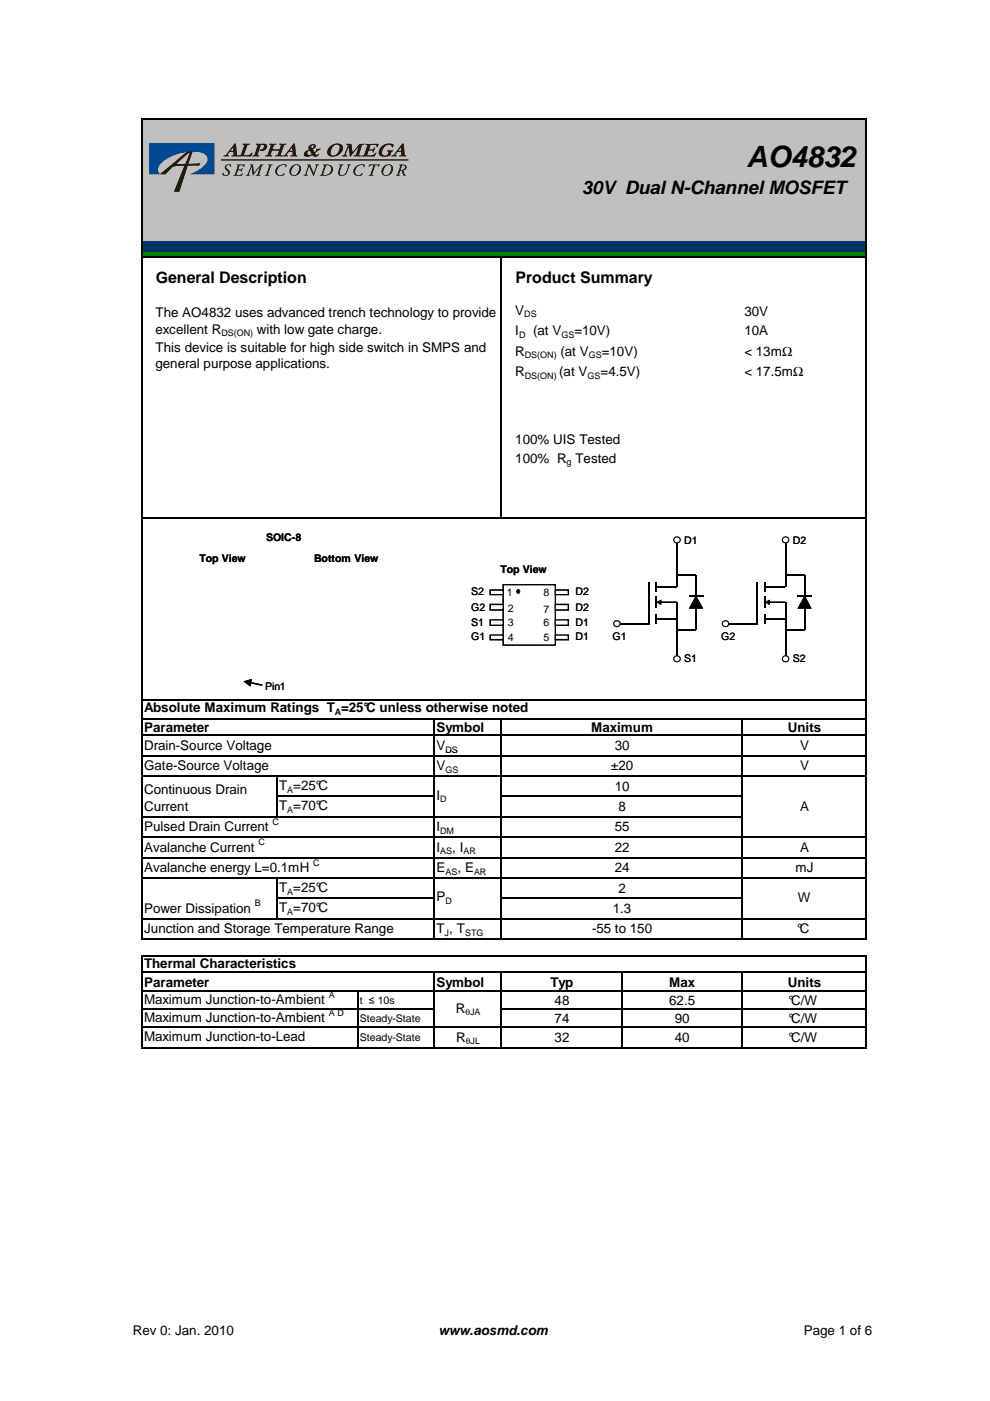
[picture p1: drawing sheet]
<svg xmlns="http://www.w3.org/2000/svg" width="210mm" height="297mm" viewBox="0 0 210 297" stroke-linecap="round" stroke-linejoin="round" font-family="sans-serif">
<path d="M30.1 25.3h153.6v25.8h-153.6z" fill="#c0c0c0"/>
<path d="M30.1 51.1h153.6v2.3h-153.6z" fill="#003365"/>
<path d="M30.1 53.3h153.6v1.3h-153.6z" fill="#008000"/>
<g fill="none" stroke="#000" stroke-width=".25">
<path d="M30 25v135.1M30.1 25.1h153.7M183.6 25.3v134.8M30.1 54.6h153.7M106.3 54.7v55.3M30.1 109.9h153.7M160.5 123.4v9.1M162.1 124.4h4.4M166.5 133.5h4.1M169 126.4h3.2M30.1 148.5h153.7M30.1 152.4h153.7"/>
<path d="M30.1 155.9h153.7M92 152.5v7.6M106.3 152.5v7.6M157.3 152.5v7.6"/>
</g>
<path d="M166.6 114.9v9.5M154.5 132.2h6M162.1 131.2h4.4M166.5 121.9h4.1M166.6 127.7v11.6M170.6 121.9v4.5M170.6 128.9v4.6" fill="none" stroke="#000" stroke-width=".3"/>
<path d="M162.1 123.4v2M162.1 126.4v2.5M162.1 130.2v2" fill="none" stroke="#000" stroke-width=".42"/>
<g fill="#000">
<path d="M162.9 127.6h3.6v.2h-3.6zM162.1 127.7l1.1-.6v1.2z"/>
<path d="M170.6 126.2l1.5 2.8h-3zM170.5 126.5h.2l-1.4 2.5-.1-.2h2.7l-.1 .2z"/>
</g>
<path d="M170.6 126.4l1.3 2.5h-2.7z" fill="#000"/>
<circle cx="166.5" cy="114.5" r=".64" fill="#fff"/>
<path d="M165.8 114.4a.76 .76 0 0 1 1.5 0 .76 .76 0 0 1-1.5 0zM166 114.5a.56 .56 0 0 0 1.1 0 .56 .56 0 0 0-1.1 0z" fill="#000"/>
<circle cx="153.8" cy="132.2" r=".64" fill="#fff"/>
<path d="M153 132.2a.8 .8 0 0 1 1.6 0 .8 .8 0 0 1-1.6 0zM153.2 132.3a.6 .6 0 0 0 1.2 0 .6 .6 0 0 0-1.2 0z" fill="#000"/>
<circle cx="166.5" cy="139.7" r=".64" fill="#fff"/>
<g fill="#000">
<path d="M139.9 127.6h3.7v.2h-3.7zM139.1 127.7l1.1-.6v1.2z"/>
<path d="M147.6 126.2l1.5 2.8h-3.1zM147.4 126.5h.3l-1.4 2.5-.1-.2h2.7l-.1 .2z"/>
<path d="M165.8 139.7a.75 .75 0 0 1 1.5 0 .75 .75 0 0 1-1.5 0zM166 139.7a.55 .55 0 0 0 1.1 0 .55 .55 0 0 0-1.1 0z"/>
</g>
<path d="M143.5 114.9v9.5M131.4 132.2h6.1M139.1 131.2h4.5M143.5 127.7v11.6M143.6 121.9h4M147.6 121.9v4.5M147.6 128.9v4.6" fill="none" stroke="#000" stroke-width=".3"/>
<path d="M139.1 123.4v2M139.1 126.4v2.5M139.1 130.2v2" fill="none" stroke="#000" stroke-width=".42"/>
<path d="M137.5 123.4v9.1M139.1 124.4h4.5M143.6 133.5h4M146 126.4h3.1" fill="none" stroke="#000" stroke-width=".25"/>
<path d="M147.6 126.4l1.3 2.5h-2.7z" fill="#000"/>
<circle cx="143.5" cy="114.5" r=".64" fill="#fff"/>
<path d="M142.7 114.4a.8 .8 0 0 1 1.6 0 .8 .8 0 0 1-1.6 0zM143 114.5a.55 .55 0 0 0 1.1 0 .55 .55 0 0 0-1.1 0z" fill="#000"/>
<circle cx="130.8" cy="132.2" r=".64" fill="#fff"/>
<path d="M130 132.2a.76 .76 0 0 1 1.5 0 .76 .76 0 0 1-1.5 0zM130.3 132.3a.53 .53 0 0 0 1 0 .53 .53 0 0 0-1 0z" fill="#000"/>
<circle cx="143.5" cy="139.7" r=".64" fill="#fff"/>
<path d="M142.7 139.7a.8 .8 0 0 1 1.6 0 .8 .8 0 0 1-1.6 0zM143 139.7a.52 .52 0 0 0 1 0 .52 .52 0 0 0-1 0z" fill="#000"/>
<path d="M106.7 124h11v12.8h-11z" fill-rule="evenodd" fill="#fff"/>
<path d="M106.6 123.8h11.3v13.1h-11.3zM106.8 124v12.8l-.1-.2h11l-.1 .2v-12.8l.1 .1h-11z" fill="#000"/>
<path d="M104 125.1h2.7v1h-2.7z" fill-rule="evenodd" fill="#fff"/>
<path d="M103.8 125h3v1.2h-3zM104.1 125.1v1l-.1-.2h2.7l-.1 .2v-1l.1 .2h-2.7z" fill="#000"/>
<path d="M104 128.2h2.7v1.1h-2.7z" fill-rule="evenodd" fill="#fff"/>
<path d="M103.8 128h3v1.5h-3zM104.1 128.2v1.1l-.1-.1h2.7l-.1 .1v-1.1l.1 .1h-2.7z" fill="#000"/>
<path d="M104 131.4h2.7v1.1h-2.7z" fill-rule="evenodd" fill="#fff"/>
<path d="M103.8 131.3h3v1.4h-3zM104.1 131.4v1.1l-.1-.1h2.7l-.1 .1v-1.1l.1 .2h-2.7z" fill="#000"/>
<path d="M104 134.7h2.7v.9h-2.7z" fill-rule="evenodd" fill="#fff"/>
<path d="M103.8 134.5h3v1.3h-3zM104 134.8l.1-.1v.9l-.1-.1h2.7l-.1 .1v-.9l.1 .1z" fill="#000"/>
<path d="M117.7 125.1h2.8v1h-2.8z" fill-rule="evenodd" fill="#fff"/>
<path d="M117.6 125h3v1.2h-3zM117.9 125.1v1l-.2-.2h2.8l-.1 .2v-1l.1 .2h-2.8z" fill="#000"/>
<path d="M117.7 128.2h2.8v1.1h-2.8z" fill-rule="evenodd" fill="#fff"/>
<path d="M117.6 128h3v1.5h-3zM117.9 128.2v1.1l-.2-.1h2.8l-.1 .1v-1.1l.1 .1h-2.8z" fill="#000"/>
<path d="M117.7 131.4h2.8v1.1h-2.8z" fill-rule="evenodd" fill="#fff"/>
<path d="M117.6 131.3h3v1.4h-3zM117.9 131.4v1.1l-.2-.1h2.8l-.1 .1v-1.1l.1 .2h-2.8z" fill="#000"/>
<path d="M117.7 134.7h2.8v.9h-2.8z" fill-rule="evenodd" fill="#fff"/>
<g fill="#000">
<path d="M109.3 125.4a.5 .5 0 0 1 1 0 .5 .5 0 0 1-1 0zM109.6 125.4a.28 .28 0 0 0 .5 0 .28 .28 0 0 0-.5 0z"/>
<path d="M117.6 134.5h3v1.3h-3zM117.7 134.8l.2-.1v.9l-.2-.1h2.8l-.1 .1v-.9l.1 .1z"/>
</g>
<circle cx="109.8" cy="125.4" r=".37" fill="#000"/>
<g fill="#251a05">
<path d="M51.5 30.5h1.5l-.1 .1-.5 .2-.7 2.1a1.63 1.63 0 0 0 1.8-.5v.1a.59 .59 0 0 1-.5 .7l-2.5-.1 .1-.1 .5-.2 .7-2-.4-.2z"/>
<path d="M54.3 30.5h1.3a.72 .72 0 0 1 1 .3 .72 .72 0 0 1-.4 1 .74 .74 0 0 1-1.1 0l.1-.1a.62 .62 0 0 0 .6-.3 .62 .62 0 0 0-.1-.7l-.4 .1-.7 1.9-.1 .2 .5 .1-.1 .1-1.4 .1 .4-.3 .4-.9 .3-1.2-.3-.2z"/>
<path d="M57.1 30.5h1.5l-.1 .1-.4 .1-.3 1h.9h.6l.3-1-.4-.1 .1-.1h1.4l-.5 .2-.1 .3-.6 1.9 .3 .1v.1l-1.4-.1a.75 .75 0 0 0 .7-.8l.1-.3h-1.5l-.4 1 .4 .1v.1h-1.5l.1-.1 .4-.1 .2-.5 .6-1.7-.4-.1z"/>
<path d="M73.5 30.5h1l.3 1.8 1-1.3a1.21 1.21 0 0 1 1.4-.5l-.5 .4-.6 2 .4 .1-.1 .2-1.4-.1v-.1a.69 .69 0 0 0 .7-.8l.4-1.2-1.8 2.2h-.1l-.3-2.1-.6 1.7 .3 .2v.2h-1.1l.5-.4 .7-1.7 .1-.3-.4-.1z"/>
<path d="M77.5 30.5h2.7l-.1 .7-.2-.1a.52 .52 0 0 0-.3-.4 .52 .52 0 0 0-.5 0h-.5l-.3 1a.81 .81 0 0 0 1.1-.4h.1l-.3 1h-.2l.1-.3a.66 .66 0 0 0-1-.1l-.3 .9a1.61 1.61 0 0 0 2-.4v.1a.86 .86 0 0 1-1.3 .6l-1.9 .1v-.2a.46 .46 0 0 0 .7-.4l.6-1.9h-.4z"/>
<path d="M80.9 31.1a1.99 1.99 0 0 1 2.5-.3l-.2 .4a1 1 0 0 0-1-.6 1 1 0 0 0-.9 .8 .98 .98 0 0 0 .1 1.6 .68 .68 0 0 0 .8-.2 .68 .68 0 0 0 .1-.7l-.2-.1v-.1h1.3l-.3 .2a1.24 1.24 0 0 1-1.6 1.1 1.01 1.01 0 0 1-1.2-.5 1.01 1.01 0 0 1 .3-1.2z"/>
<path d="M47.9 35l.6-.1 .5 .1-.2 .4-.1-.4h-.5a.63 .63 0 0 0 .3 1.1 .81 .81 0 0 1-.2 1.1 .81 .81 0 0 1-1.1-.2l.1-.4a.54 .54 0 0 0 .7 .5 .54 .54 0 0 0 .2-.8l-.1-.2a.67 .67 0 0 1-.2-1.1z"/>
<path d="M50.2 34.9h1.7l-.2 .5a.58 .58 0 0 0-.9-.3l-.3 .8a.7 .7 0 0 0 .9-.2l-.2 .7a.44 .44 0 0 0-.4-.4 .44 .44 0 0 0-.4 .2l-.2 .8a1.17 1.17 0 0 0 1.3-.2l-.1 .1a.88 .88 0 0 1-1 .3h-1l.3-.1 .2-.4 .5-1.5z"/>
<path d="M53 34.9h.7l.1 1.8 1.1-1.3a.7 .7 0 0 1 1-.5l-.4 .3-.5 1.4-.1 .4 .3 .2h-1l.4-.2 .6-1.7-1.6 1.9-.2-1.9-.7 1.6 .3 .3h-.9l.1-.1a3.1 3.1 0 0 0 1.1-1.9z"/>
<path d="M56.9 34.9h.9l-.4 .3-.5 1.5-.1 .4 .3 .1h-1l.4-.2 .5-1.6 .1-.3z"/>
<path d="M58.9 35.3l.6-.3 1-.1 .3 .1-.2 .5a.76 .76 0 0 0-.7-.6 .76 .76 0 0 0-.7 .5l-.3 .4a.86 .86 0 0 0 .2 1.3 .86 .86 0 0 0 1.2-.4 .89 .89 0 0 1-1.4 .5 1.12 1.12 0 0 1 0-1.9z"/>
<path d="M65.1 34.9h.7l.7 1.8 .6-1.6-.3-.2h.8l-.3 .3-.8 2.1-1-2.1-.5 1.8 .2 .2h-.8l.3-.2 .3-.6 .4-1.3z"/>
<path d="M71.9 34.9h.9l-.4 .3-.4 1.7a.87 .87 0 0 0 1 .2 .87 .87 0 0 0 .5-.8l.3-1.2-.2-.2h.8a.77 .77 0 0 0-.6 .9 1.39 1.39 0 0 1-1.7 1.4 .62 .62 0 0 1-.3-.9l.3-1.1z"/>
<path d="M75.5 35.3l.5-.3 1-.1 .4 .1-.3 .5a.76 .76 0 0 0-.6-.6 .76 .76 0 0 0-.8 .5l-.3 .4a.86 .86 0 0 0 .2 1.3 .86 .86 0 0 0 1.3-.4 .89 .89 0 0 1-1.5 .5 1.12 1.12 0 0 1 .1-1.9z"/>
<path d="M78.4 34.8l2.1 .1-.2 .5-.2-.4h-.6l-.6 2 .2 .2h-.9l.4-.2 .6-2-.6 .1-.4 .2z"/>
<path d="M49.7 30.4h.3l.2 2a.4 .4 0 0 0 .3 .6v.2h-1.4l.4-.3v-.7h-.8l-.5 .6 .3 .2v.1l-1.1 .1 .6-.4zM49.4 31.2l-.6 .8h.7z"/>
<path d="M62.3 30.4h.2l.2 2a.4 .4 0 0 0 .4 .6l-.1 .2h-1.4l.5-.3-.1-.7h-.8l-.5 .6 .4 .2-.1 .1-1.1 .1 .6-.4zM61.9 31.2l-.6 .8h.7z"/>
<path d="M65.7 30.8l.5-.2a.51 .51 0 0 1 .8 .3 .51 .51 0 0 1-.6 .6l-.1 .1 .4 .7a.44 .44 0 0 0 .3-.7l1-.1-1.2 1a.5 .5 0 0 0 .8 .2 .81 .81 0 0 1-1.4 .2 1.31 1.31 0 0 1-1.8 0 1.26 1.26 0 0 1 1.2-1.2 .58 .58 0 0 1 .1-.9zM65.3 32a.48 .48 0 0 0 0 .8 .48 .48 0 0 0 .8-.2l-.5-.7zM66 30.9a.29 .29 0 0 0 .1 .5 .29 .29 0 0 0 .4-.3 .27 .27 0 0 0-.1-.4 .27 .27 0 0 0-.4 .2z"/>
<path d="M70 31.1l.9-.6a1.18 1.18 0 0 1 1.3 .1 1.18 1.18 0 0 1 .4 1.2 1.91 1.91 0 0 1-3.1 .9 1.58 1.58 0 0 1 .5-1.6zM70.7 30.9a1.64 1.64 0 0 0-.4 2 1.52 1.52 0 0 0 1.6-2.1l-.5-.2z"/>
<path d="M85.3 30.4h.3l.1 2a.4 .4 0 0 0 .4 .6v.2h-1.5l.5-.3v-.7h-.9l-.4 .6 .3 .2v.1l-1.1 .1 .5-.4zM85 31.2l-.6 .8h.7z"/>
<path d="M61.7 35.4a1.21 1.21 0 0 1 2 0 1.42 1.42 0 0 1-.5 1.5 1.42 1.42 0 0 1-1.6 .1 1.24 1.24 0 0 1 .1-1.6zM62.3 35.2l-.4 .5a.85 .85 0 0 0-.2 .9 .85 .85 0 0 0 .6 .6 1.46 1.46 0 0 0 1-2.1l-.4-.1z"/>
<path d="M68.5 34.9h.4a1.17 1.17 0 0 1 1.6 1.3 2.24 2.24 0 0 1-2.5 1h-.2l.4-.2 .5-1.7 .1-.2zM69.1 35l-.6 2a1.2 1.2 0 0 0 1.4-.3 1.2 1.2 0 0 0 .1-1.5z"/>
<path d="M81.2 35.4a1.21 1.21 0 0 1 2.1 0 1.42 1.42 0 0 1-.5 1.5 1.42 1.42 0 0 1-1.7 .1 1.24 1.24 0 0 1 .1-1.6zM81.8 35.2l-.4 .5a.85 .85 0 0 0-.2 .9 .85 .85 0 0 0 .6 .6 1.46 1.46 0 0 0 1.1-2.1l-.5-.1z"/>
<path d="M84.7 34.9a1.15 1.15 0 0 1 1.5 .6l-.2 .4-.5 .3a1.1 1.1 0 0 0 .6 1h-.5l-.5-1-.3 .1-.2 .7 .2 .2h-.8l.3-.2 .5-1.6 .1-.3zM85.3 35l-.4 .9 .2 .2a.55 .55 0 0 0 .7-.4 .55 .55 0 0 0-.4-.7z"/>
<path d="M33.9 36.9h1.2a3.8 3.8 0 0 1 2.3-1.7l1.7-.1-2.2 5.5h1.1l1.8-5.5h2.4l.2-.5-2.5 .2 1-2.8-1.4 .2zM37.4 34.7l2.2-2 .7-.3-1 2.4h-1.5z"/>
</g>
<path d="M46.8 33.9h39.8" fill="none" stroke="#251a05" stroke-width=".21"/>
<path d="M31.7 30.4h13.8v6.5h-5.2a5.4 5.4 0 0 0 3.8-3.1 1.58 1.58 0 0 0-1.4-1.5 10.1 10.1 0 0 0-8.8 2.5 1.46 1.46 0 0 0 0 2.1h-2.2z" fill="#014990"/>
<g fill="#000">
<path d="M162.9 127.6h3.6v.2h-3.6zM162.1 127.7l1.1-.6v1.2z"/>
<path d="M170.6 126.2l1.5 2.8h-3zM170.5 126.5h.2l-1.4 2.5-.1-.2h2.7l-.1 .2z"/>
<path d="M53 144.6l2.7 .5-.1 .3-2.6-.5zM51.6 144.4l1.8-.5-.3 1.7z"/>
</g>
<g fill="none" stroke="#000" stroke-width=".25">
<path d="M160.5 123.4v9.1M162.1 124.4h4.4M166.5 133.5h4.1M169 126.4h3.2M30 155.8v43.4M30.1 155.9h153.7M92 156v43.2M106.3 156v43.2M157.3 156v43.2M183.6 156v43.2M30.1 160.2h153.7M30.1 164.5h153.7"/>
<path d="M30.1 173.2h127.3M30.1 177.5h153.7M58.6 164.7v8.6M58.8 168.9h33.3M106.4 168.9h51M30.1 181.8h153.7M30.1 186.1h153.7M30.1 194.8h153.7M30.1 199.1h153.7M58.6 186.3v8.6M58.8 190.5h33.3M106.4 190.5h51"/>
<path d="M30 202.5v19.7M30.1 213.9h62M30.1 202.6h153.7M30.1 206.1h153.7M30.1 210h153.7M30.1 217.8h153.7M75.9 210.1v12.1M92 206.2v16M106.3 206.2v16M106.4 213.9h77.4M131.8 206.2v16M157.3 206.2v16"/>
<path d="M183.6 202.7v19.5M30.1 222.1h153.7"/>
</g>
<path d="M166.6 114.9v9.5M154.5 132.2h6M162.1 131.2h4.4M166.5 121.9h4.1M166.6 127.7v11.6M170.6 121.9v4.5M170.6 128.9v4.6" fill="none" stroke="#000" stroke-width=".3"/>
<path d="M162.1 123.4v2M162.1 126.4v2.5M162.1 130.2v2" fill="none" stroke="#000" stroke-width=".42"/>
<path d="M170.6 126.4l1.3 2.5h-2.7z" fill="#000"/>
<circle cx="166.5" cy="114.5" r=".64" fill="#fff"/>
<path d="M165.8 114.4a.76 .76 0 0 1 1.5 0 .76 .76 0 0 1-1.5 0zM166 114.5a.56 .56 0 0 0 1.1 0 .56 .56 0 0 0-1.1 0z" fill="#000"/>
<circle cx="153.8" cy="132.2" r=".64" fill="#fff"/>
<path d="M153 132.2a.8 .8 0 0 1 1.6 0 .8 .8 0 0 1-1.6 0zM153.2 132.3a.6 .6 0 0 0 1.2 0 .6 .6 0 0 0-1.2 0z" fill="#000"/>
<circle cx="166.5" cy="139.7" r=".64" fill="#fff"/>
<g fill="#000">
<path d="M139.9 127.6h3.7v.2h-3.7zM139.1 127.7l1.1-.6v1.2z"/>
<path d="M147.6 126.2l1.5 2.8h-3.1zM147.4 126.5h.3l-1.4 2.5-.1-.2h2.7l-.1 .2z"/>
<path d="M165.8 139.7a.75 .75 0 0 1 1.5 0 .75 .75 0 0 1-1.5 0zM166 139.7a.55 .55 0 0 0 1.1 0 .55 .55 0 0 0-1.1 0z"/>
</g>
<path d="M143.5 114.9v9.5M131.4 132.2h6.1M139.1 131.2h4.5M143.5 127.7v11.6M143.6 121.9h4M147.6 121.9v4.5M147.6 128.9v4.6" fill="none" stroke="#000" stroke-width=".3"/>
<path d="M139.1 123.4v2M139.1 126.4v2.5M139.1 130.2v2" fill="none" stroke="#000" stroke-width=".42"/>
<path d="M137.5 123.4v9.1M139.1 124.4h4.5M143.6 133.5h4M146 126.4h3.1" fill="none" stroke="#000" stroke-width=".25"/>
<path d="M147.6 126.4l1.3 2.5h-2.7z" fill="#000"/>
<circle cx="143.5" cy="114.5" r=".64" fill="#fff"/>
<path d="M142.7 114.4a.8 .8 0 0 1 1.6 0 .8 .8 0 0 1-1.6 0zM143 114.5a.55 .55 0 0 0 1.1 0 .55 .55 0 0 0-1.1 0z" fill="#000"/>
<circle cx="130.8" cy="132.2" r=".64" fill="#fff"/>
<path d="M130 132.2a.76 .76 0 0 1 1.5 0 .76 .76 0 0 1-1.5 0zM130.3 132.3a.53 .53 0 0 0 1 0 .53 .53 0 0 0-1 0z" fill="#000"/>
<circle cx="143.5" cy="139.7" r=".64" fill="#fff"/>
<path d="M142.7 139.7a.8 .8 0 0 1 1.6 0 .8 .8 0 0 1-1.6 0zM143 139.7a.52 .52 0 0 0 1 0 .52 .52 0 0 0-1 0z" fill="#000"/>
<path d="M106.7 124h11v12.8h-11z" fill-rule="evenodd" fill="#fff"/>
<path d="M106.6 123.8h11.3v13.1h-11.3zM106.8 124v12.8l-.1-.2h11l-.1 .2v-12.8l.1 .1h-11z" fill="#000"/>
<path d="M104 125.1h2.7v1h-2.7z" fill-rule="evenodd" fill="#fff"/>
<path d="M103.8 125h3v1.2h-3zM104.1 125.1v1l-.1-.2h2.7l-.1 .2v-1l.1 .2h-2.7z" fill="#000"/>
<path d="M104 128.2h2.7v1.1h-2.7z" fill-rule="evenodd" fill="#fff"/>
<path d="M103.8 128h3v1.5h-3zM104.1 128.2v1.1l-.1-.1h2.7l-.1 .1v-1.1l.1 .1h-2.7z" fill="#000"/>
<path d="M104 131.4h2.7v1.1h-2.7z" fill-rule="evenodd" fill="#fff"/>
<path d="M103.8 131.3h3v1.4h-3zM104.1 131.4v1.1l-.1-.1h2.7l-.1 .1v-1.1l.1 .2h-2.7z" fill="#000"/>
<path d="M104 134.7h2.7v.9h-2.7z" fill-rule="evenodd" fill="#fff"/>
<path d="M103.8 134.5h3v1.3h-3zM104 134.8l.1-.1v.9l-.1-.1h2.7l-.1 .1v-.9l.1 .1z" fill="#000"/>
<path d="M117.7 125.1h2.8v1h-2.8z" fill-rule="evenodd" fill="#fff"/>
<path d="M117.6 125h3v1.2h-3zM117.9 125.1v1l-.2-.2h2.8l-.1 .2v-1l.1 .2h-2.8z" fill="#000"/>
<path d="M117.7 128.2h2.8v1.1h-2.8z" fill-rule="evenodd" fill="#fff"/>
<path d="M117.6 128h3v1.5h-3zM117.9 128.2v1.1l-.2-.1h2.8l-.1 .1v-1.1l.1 .1h-2.8z" fill="#000"/>
<path d="M117.7 131.4h2.8v1.1h-2.8z" fill-rule="evenodd" fill="#fff"/>
<path d="M117.6 131.3h3v1.4h-3zM117.9 131.4v1.1l-.2-.1h2.8l-.1 .1v-1.1l.1 .2h-2.8z" fill="#000"/>
<path d="M117.7 134.7h2.8v.9h-2.8z" fill-rule="evenodd" fill="#fff"/>
<g fill="#000">
<path d="M109.3 125.4a.5 .5 0 0 1 1 0 .5 .5 0 0 1-1 0zM109.6 125.4a.28 .28 0 0 0 .5 0 .28 .28 0 0 0-.5 0z"/>
<path d="M117.6 134.5h3v1.3h-3zM117.7 134.8l.2-.1v.9l-.2-.1h2.8l-.1 .1v-.9l.1 .1z"/>
</g>
<circle cx="109.8" cy="125.4" r=".37" fill="#000"/>
<g fill="#251a05">
<path d="M51.5 30.5h1.5l-.1 .1-.5 .2-.7 2.1a1.63 1.63 0 0 0 1.8-.5v.1a.59 .59 0 0 1-.5 .7l-2.5-.1 .1-.1 .5-.2 .7-2-.4-.2z"/>
<path d="M54.3 30.5h1.3a.72 .72 0 0 1 1 .3 .72 .72 0 0 1-.4 1 .74 .74 0 0 1-1.1 0l.1-.1a.62 .62 0 0 0 .6-.3 .62 .62 0 0 0-.1-.7l-.4 .1-.7 1.9-.1 .2 .5 .1-.1 .1-1.4 .1 .4-.3 .4-.9 .3-1.2-.3-.2z"/>
<path d="M57.1 30.5h1.5l-.1 .1-.4 .1-.3 1h.9h.6l.3-1-.4-.1 .1-.1h1.4l-.5 .2-.1 .3-.6 1.9 .3 .1v.1l-1.4-.1a.75 .75 0 0 0 .7-.8l.1-.3h-1.5l-.4 1 .4 .1v.1h-1.5l.1-.1 .4-.1 .2-.5 .6-1.7-.4-.1z"/>
<path d="M73.5 30.5h1l.3 1.8 1-1.3a1.21 1.21 0 0 1 1.4-.5l-.5 .4-.6 2 .4 .1-.1 .2-1.4-.1v-.1a.69 .69 0 0 0 .7-.8l.4-1.2-1.8 2.2h-.1l-.3-2.1-.6 1.7 .3 .2v.2h-1.1l.5-.4 .7-1.7 .1-.3-.4-.1z"/>
<path d="M77.5 30.5h2.7l-.1 .7-.2-.1a.52 .52 0 0 0-.3-.4 .52 .52 0 0 0-.5 0h-.5l-.3 1a.81 .81 0 0 0 1.1-.4h.1l-.3 1h-.2l.1-.3a.66 .66 0 0 0-1-.1l-.3 .9a1.61 1.61 0 0 0 2-.4v.1a.86 .86 0 0 1-1.3 .6l-1.9 .1v-.2a.46 .46 0 0 0 .7-.4l.6-1.9h-.4z"/>
<path d="M80.9 31.1a1.99 1.99 0 0 1 2.5-.3l-.2 .4a1 1 0 0 0-1-.6 1 1 0 0 0-.9 .8 .98 .98 0 0 0 .1 1.6 .68 .68 0 0 0 .8-.2 .68 .68 0 0 0 .1-.7l-.2-.1v-.1h1.3l-.3 .2a1.24 1.24 0 0 1-1.6 1.1 1.01 1.01 0 0 1-1.2-.5 1.01 1.01 0 0 1 .3-1.2z"/>
<path d="M47.9 35l.6-.1 .5 .1-.2 .4-.1-.4h-.5a.63 .63 0 0 0 .3 1.1 .81 .81 0 0 1-.2 1.1 .81 .81 0 0 1-1.1-.2l.1-.4a.54 .54 0 0 0 .7 .5 .54 .54 0 0 0 .2-.8l-.1-.2a.67 .67 0 0 1-.2-1.1z"/>
<path d="M50.2 34.9h1.7l-.2 .5a.58 .58 0 0 0-.9-.3l-.3 .8a.7 .7 0 0 0 .9-.2l-.2 .7a.44 .44 0 0 0-.4-.4 .44 .44 0 0 0-.4 .2l-.2 .8a1.17 1.17 0 0 0 1.3-.2l-.1 .1a.88 .88 0 0 1-1 .3h-1l.3-.1 .2-.4 .5-1.5z"/>
<path d="M53 34.9h.7l.1 1.8 1.1-1.3a.7 .7 0 0 1 1-.5l-.4 .3-.5 1.4-.1 .4 .3 .2h-1l.4-.2 .6-1.7-1.6 1.9-.2-1.9-.7 1.6 .3 .3h-.9l.1-.1a3.1 3.1 0 0 0 1.1-1.9z"/>
<path d="M56.9 34.9h.9l-.4 .3-.5 1.5-.1 .4 .3 .1h-1l.4-.2 .5-1.6 .1-.3z"/>
<path d="M58.9 35.3l.6-.3 1-.1 .3 .1-.2 .5a.76 .76 0 0 0-.7-.6 .76 .76 0 0 0-.7 .5l-.3 .4a.86 .86 0 0 0 .2 1.3 .86 .86 0 0 0 1.2-.4 .89 .89 0 0 1-1.4 .5 1.12 1.12 0 0 1 0-1.9z"/>
<path d="M65.1 34.9h.7l.7 1.8 .6-1.6-.3-.2h.8l-.3 .3-.8 2.1-1-2.1-.5 1.8 .2 .2h-.8l.3-.2 .3-.6 .4-1.3z"/>
<path d="M71.9 34.9h.9l-.4 .3-.4 1.7a.87 .87 0 0 0 1 .2 .87 .87 0 0 0 .5-.8l.3-1.2-.2-.2h.8a.77 .77 0 0 0-.6 .9 1.39 1.39 0 0 1-1.7 1.4 .62 .62 0 0 1-.3-.9l.3-1.1z"/>
<path d="M75.5 35.3l.5-.3 1-.1 .4 .1-.3 .5a.76 .76 0 0 0-.6-.6 .76 .76 0 0 0-.8 .5l-.3 .4a.86 .86 0 0 0 .2 1.3 .86 .86 0 0 0 1.3-.4 .89 .89 0 0 1-1.5 .5 1.12 1.12 0 0 1 .1-1.9z"/>
<path d="M78.4 34.8l2.1 .1-.2 .5-.2-.4h-.6l-.6 2 .2 .2h-.9l.4-.2 .6-2-.6 .1-.4 .2z"/>
<path d="M49.7 30.4h.3l.2 2a.4 .4 0 0 0 .3 .6v.2h-1.4l.4-.3v-.7h-.8l-.5 .6 .3 .2v.1l-1.1 .1 .6-.4zM49.4 31.2l-.6 .8h.7z"/>
<path d="M62.3 30.4h.2l.2 2a.4 .4 0 0 0 .4 .6l-.1 .2h-1.4l.5-.3-.1-.7h-.8l-.5 .6 .4 .2-.1 .1-1.1 .1 .6-.4zM61.9 31.2l-.6 .8h.7z"/>
<path d="M65.7 30.8l.5-.2a.51 .51 0 0 1 .8 .3 .51 .51 0 0 1-.6 .6l-.1 .1 .4 .7a.44 .44 0 0 0 .3-.7l1-.1-1.2 1a.5 .5 0 0 0 .8 .2 .81 .81 0 0 1-1.4 .2 1.31 1.31 0 0 1-1.8 0 1.26 1.26 0 0 1 1.2-1.2 .58 .58 0 0 1 .1-.9zM65.3 32a.48 .48 0 0 0 0 .8 .48 .48 0 0 0 .8-.2l-.5-.7zM66 30.9a.29 .29 0 0 0 .1 .5 .29 .29 0 0 0 .4-.3 .27 .27 0 0 0-.1-.4 .27 .27 0 0 0-.4 .2z"/>
<path d="M70 31.1l.9-.6a1.18 1.18 0 0 1 1.3 .1 1.18 1.18 0 0 1 .4 1.2 1.91 1.91 0 0 1-3.1 .9 1.58 1.58 0 0 1 .5-1.6zM70.7 30.9a1.64 1.64 0 0 0-.4 2 1.52 1.52 0 0 0 1.6-2.1l-.5-.2z"/>
<path d="M85.3 30.4h.3l.1 2a.4 .4 0 0 0 .4 .6v.2h-1.5l.5-.3v-.7h-.9l-.4 .6 .3 .2v.1l-1.1 .1 .5-.4zM85 31.2l-.6 .8h.7z"/>
<path d="M61.7 35.4a1.21 1.21 0 0 1 2 0 1.42 1.42 0 0 1-.5 1.5 1.42 1.42 0 0 1-1.6 .1 1.24 1.24 0 0 1 .1-1.6zM62.3 35.2l-.4 .5a.85 .85 0 0 0-.2 .9 .85 .85 0 0 0 .6 .6 1.46 1.46 0 0 0 1-2.1l-.4-.1z"/>
<path d="M68.5 34.9h.4a1.17 1.17 0 0 1 1.6 1.3 2.24 2.24 0 0 1-2.5 1h-.2l.4-.2 .5-1.7 .1-.2zM69.1 35l-.6 2a1.2 1.2 0 0 0 1.4-.3 1.2 1.2 0 0 0 .1-1.5z"/>
<path d="M81.2 35.4a1.21 1.21 0 0 1 2.1 0 1.42 1.42 0 0 1-.5 1.5 1.42 1.42 0 0 1-1.7 .1 1.24 1.24 0 0 1 .1-1.6zM81.8 35.2l-.4 .5a.85 .85 0 0 0-.2 .9 .85 .85 0 0 0 .6 .6 1.46 1.46 0 0 0 1.1-2.1l-.5-.1z"/>
<path d="M84.7 34.9a1.15 1.15 0 0 1 1.5 .6l-.2 .4-.5 .3a1.1 1.1 0 0 0 .6 1h-.5l-.5-1-.3 .1-.2 .7 .2 .2h-.8l.3-.2 .5-1.6 .1-.3zM85.3 35l-.4 .9 .2 .2a.55 .55 0 0 0 .7-.4 .55 .55 0 0 0-.4-.7z"/>
<path d="M33.9 36.9h1.2a3.8 3.8 0 0 1 2.3-1.7l1.7-.1-2.2 5.5h1.1l1.8-5.5h2.4l.2-.5-2.5 .2 1-2.8-1.4 .2zM37.4 34.7l2.2-2 .7-.3-1 2.4h-1.5z"/>
</g>
<path d="M46.8 33.9h39.8" fill="none" stroke="#251a05" stroke-width=".21"/>
<path d="M31.7 30.4h13.8v6.5h-5.2a5.4 5.4 0 0 0 3.8-3.1 1.58 1.58 0 0 0-1.4-1.5 10.1 10.1 0 0 0-8.8 2.5 1.46 1.46 0 0 0 0 2.1h-2.2z" fill="#014990"/>
<path d="M53 144.6l2.7 .5-.1 .3-2.6-.5zM51.6 144.4l1.8-.5-.3 1.7z" fill="#000"/>
<text font-size="6.2" x="158.3" y="35.4">AO4832</text>
<text font-size="3.9" x="123.4" y="41.2">30V Dual N-Channel MOSFET</text>
<g font-size="3.4">
<text x="33" y="59.9">General Description</text>
<text x="109.3" y="59.9">Product Summary</text>
</g>
<g font-size="2.8">
<text x="33" y="67.2">The AO4832 uses advanced trench technology to provide</text>
<text x="33" y="70.7">excellent R</text>
<text x="54.5" y="70.7">with low gate charge.</text>
<text x="109.3" y="66.8">V</text>
<text x="109.3" y="71.1">I</text>
<text x="113" y="71.1">(at V</text>
<text x="121.8" y="71.1">=10V)</text>
<text x="157.8" y="67">30V</text>
<text x="157.8" y="71.1">10A</text>
<text x="33" y="74.6">This device is suitable for high side switch in SMPS and</text>
<text x="109.3" y="75.4">R</text>
<text x="118.8" y="75.4">(at V</text>
<text x="127.6" y="75.4">=10V)</text>
<text x="157.8" y="75.4">&lt; 13mΩ</text>
<text x="33" y="78.1">general purpose applications.</text>
<text x="109.3" y="79.7">R</text>
<text x="118.6" y="79.7">(at V</text>
<text x="127.3" y="79.7">=4.5V)</text>
<text x="157.8" y="79.7">&lt; 17.5mΩ</text>
<text x="109.3" y="94.2">100% UIS Tested</text>
<text x="109.3" y="98.1">100% R Tested</text>
<text x="30.6" y="151">Absolute Maximum Ratings T =25°C unless otherwise noted</text>
<text x="30.6" y="155.1">Parameter</text>
<text x="92.5" y="155.1">Symbol</text>
<text x="125.3" y="155.1">Maximum</text>
<text x="167" y="155.1">Units</text>
<text x="30.6" y="159">Drain-Source Voltage</text>
<text x="92.5" y="159">V</text>
<text x="130.3" y="159">30</text>
<text x="169.6" y="159">V</text>
<text x="30.6" y="163.3">Gate-Source Voltage</text>
<text x="59.2" y="167.5">T =25°C</text>
<text x="92.5" y="163.3">V</text>
<text x="129.5" y="163.3">±20</text>
<text x="130.3" y="167.6">10</text>
<text x="169.6" y="163.3">V</text>
<text x="30.6" y="168.4">Continuous Drain</text>
<text x="30.6" y="172">Current</text>
<text x="59.2" y="171.8">T =70°C</text>
<text x="92.5" y="169.5">I</text>
<text x="131.1" y="172">8</text>
<text x="169.6" y="171.9">A</text>
<text x="30.6" y="176.3">Pulsed Drain Current</text>
<text x="92.5" y="176.3">I</text>
<text x="130.3" y="176.3">55</text>
<text x="30.6" y="184.9">Avalanche energy L=0.1mH</text>
<text x="30.6" y="180.6">Avalanche Current</text>
<text x="92.5" y="180.6">I</text>
<text x="92.5" y="184.9">E</text>
<text x="95.9" y="180.6">, I</text>
<text x="97" y="184.9">, E</text>
<text x="130.3" y="180.6">22</text>
<text x="130.3" y="184.9">24</text>
<text x="168.7" y="184.9">mJ</text>
<text x="169.6" y="180.6">A</text>
<text x="59.2" y="189.1">T =25°C</text>
<text x="92.5" y="191.1">P</text>
<text x="131.1" y="189.2">2</text>
<text x="169.2" y="191.3">W</text>
<text x="30.6" y="197.9">Junction and Storage Temperature Range</text>
<text x="30.6" y="193.5">Power Dissipation</text>
<text x="59.2" y="193.4">T =70°C</text>
<text x="92.5" y="197.9">T , T</text>
<text x="125.5" y="197.9">-55 to 150</text>
<text x="129.9" y="193.5">1.3</text>
<text x="169" y="197.9">°C</text>
<text x="30.6" y="205.3">Thermal Characteristics</text>
<text x="30.6" y="209.2">Parameter</text>
<text x="92.5" y="209.2">Symbol</text>
<text x="116.7" y="209.2">Typ</text>
<text x="141.9" y="209.2">Max</text>
<text x="167" y="209.2">Units</text>
<text x="30.6" y="212.9">Maximum Junction-to-Ambient</text>
<text x="96.6" y="214.7">R</text>
<text x="117.6" y="213.1">48</text>
<text x="141.9" y="213.1">62.5</text>
<text x="167.2" y="213.1">°C/W</text>
<text x="30.6" y="220.8">Maximum Junction-to-Lead</text>
<text x="30.6" y="216.8">Maximum Junction-to-Ambient</text>
<text x="96.7" y="220.9">R</text>
<text x="117.6" y="220.9">32</text>
<text x="117.6" y="217">74</text>
<text x="143.1" y="220.9">40</text>
<text x="143.1" y="217">90</text>
<text x="167.2" y="220.9">°C/W</text>
<text x="167.2" y="217">°C/W</text>
<text x="28.2" y="283">Rev 0: Jan. 2010</text>
<text x="93" y="283">www.aosmd.com</text>
<text x="170.4" y="283">Page 1 of 6</text>
</g>
<g font-size="2.2">
<text x="42.3" y="119.2">Top View</text>
<text x="56.4" y="114.6">SOIC-8</text>
<text x="66.6" y="119.2">Bottom View</text>
<text x="145.1" y="115.3">D1</text>
<text x="168.1" y="115.3">D2</text>
<text x="106.1" y="121.6">Top View</text>
<text x="99.9" y="129.5">G2</text>
<text x="99.9" y="126.2">S2</text>
<text x="107.4" y="126.4">1</text>
<text x="107.7" y="129.7">2</text>
<text x="115.2" y="126.4">8</text>
<text x="115.2" y="129.9">7</text>
<text x="122" y="129.5">D2</text>
<text x="122" y="126.2">D2</text>
<text x="99.9" y="135.8">G1</text>
<text x="99.9" y="132.7">S1</text>
<text x="107.7" y="135.9">4</text>
<text x="107.7" y="132.8">3</text>
<text x="115.2" y="135.9">5</text>
<text x="115.2" y="132.8">6</text>
<text x="122" y="135.8">D1</text>
<text x="122" y="132.7">D1</text>
<text x="129.9" y="135.7">G1</text>
<text x="152.9" y="135.7">G2</text>
<text x="145.1" y="140.4">S1</text>
<text x="168.1" y="140.4">S2</text>
<text x="56.2" y="146.3">Pin1</text>
<text x="76.3" y="212.8">t ≤ 10s</text>
<text x="76.3" y="216.7">Steady-State</text>
<text x="76.3" y="220.8">Steady-State</text>
</g>
<g font-size="1.9">
<text x="46.9" y="71.3">DS(ON)</text>
<text x="110.1" y="71.6">D</text>
<text x="111.2" y="67.3">DS</text>
<text x="119" y="71.6">GS</text>
<text x="111.3" y="75.9">DS(ON)</text>
<text x="124.8" y="75.9">GS</text>
<text x="111.3" y="80.3">DS(ON)</text>
<text x="124.6" y="80.3">GS</text>
<text x="120.1" y="98.6">g</text>
<text x="71" y="151.6">A</text>
<text x="94.4" y="159.6">DS</text>
<text x="94.4" y="163.9">GS</text>
<text x="60.9" y="168.1">A</text>
<text x="60.9" y="172.4">A</text>
<text x="93.3" y="170.1">D</text>
<text x="54.8" y="179.2">C</text>
<text x="57.8" y="174.9">C</text>
<text x="93.3" y="176.8">DM</text>
<text x="66.4" y="183.5">C</text>
<text x="93.3" y="181.1">AS</text>
<text x="94.4" y="185.5">AS</text>
<text x="98.3" y="181.1">AR</text>
<text x="100.5" y="185.5">AR</text>
<text x="60.9" y="189.7">A</text>
<text x="94.4" y="191.7">D</text>
<text x="54" y="192.2">B</text>
<text x="60.9" y="194">A</text>
<text x="94.3" y="198.4">J</text>
<text x="98.6" y="198.4">STG</text>
<text x="69.7" y="211.5">A</text>
<text x="69.7" y="215.4">A D</text>
<text x="98.7" y="215.3">θJA</text>
<text x="98.8" y="221.4">θJL</text>
</g>
</svg>
